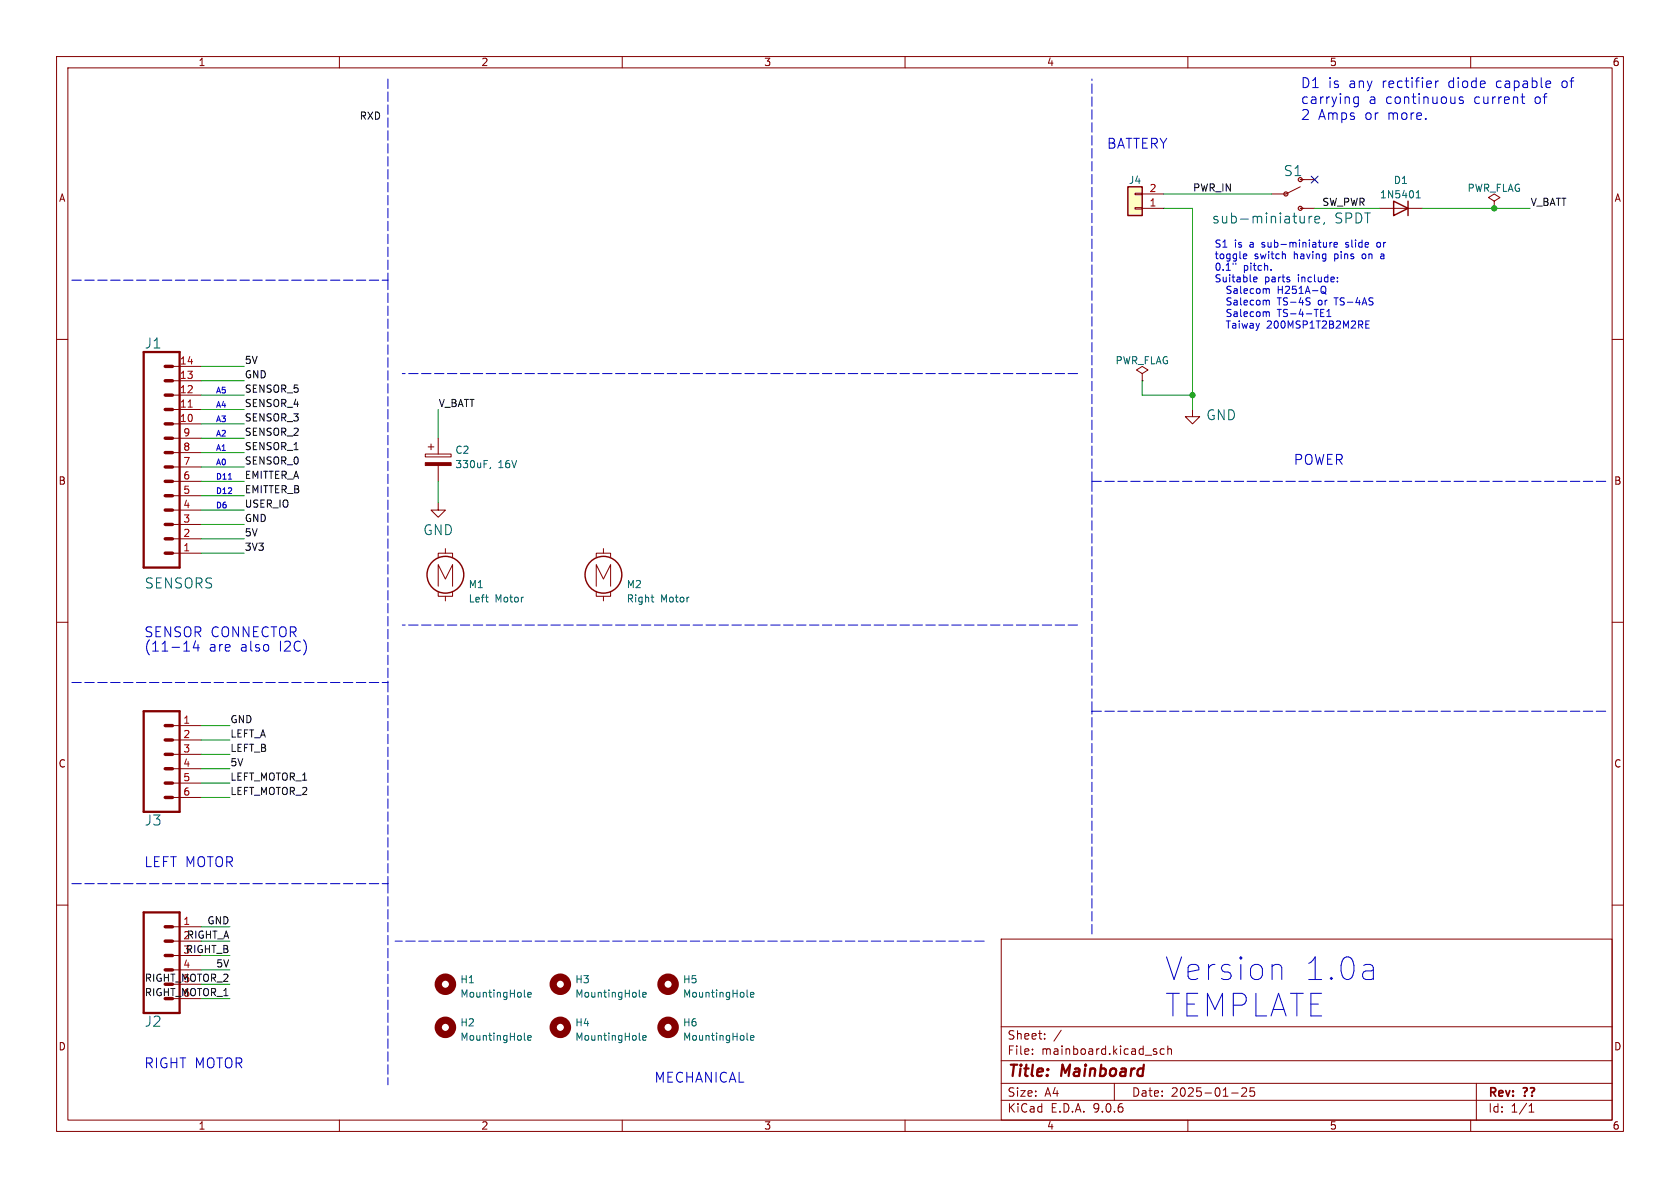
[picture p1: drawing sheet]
<svg xmlns="http://www.w3.org/2000/svg" width="297mm" height="210mm" viewBox="0 0 297 210" stroke-linecap="round" stroke-linejoin="round" font-family="sans-serif">
<g fill="none" stroke="#840000" stroke-width=".18">
<path d="M10 10h277v190h-277zM12 12h273v186h-273zM60 10v2M110 10v2M160 10v2M210 10v2M260 10v2M10 60h2M285 60h2M10 110h2M285 110h2M10 160h2"/>
<path d="M177 166h108v32h-108zM285 160h2M60 198v2M110 198v2M160 198v2M177 194.5h108M177 191.5h108M177 187.5h108M177 181.5h108M182.5 186.3v.1M182.5 185.5v.1M184.7 183.6v.1"/>
<path d="M184.7 182.8v.1M187.6 182.1l-1.3 2M197 191.5v3M204.3 185.4l.2 .1M204.3 185.9l.2 .2-.2 .3M205.8 185.5l-.4-.1-.3 .3v.4l.1 .2h.6M206.5 185.5l.2-.1 .3 .1 .1 .9M206.5 184.9v1.5M210 198v2M217.7 193.2h1.2M219.5 192.4l.6-.1 .2 .1 .1 .3-.9 1.1h.9M221.7 192.3h-.7v.7l.2-.1h.5l.1 .3-.1 .5-.2 .1-.5-.1"/>
<path d="M260 198v2M261 191.5v6.5M270.3 196.6h.9M270.3 195.5l.4-.4v1.5"/>
</g>
<circle cx="118.1" cy="181.6" r="1.27" fill="none" stroke="#840000" stroke-width="1.3"/>
<path d="M132.1 183.7l.2 .2M132.7 183.5l.6-.2-.1-.2-.3-.1-.2 .2v.6h.5" fill="none" stroke="#006464" stroke-width=".18"/>
<path d="M199.4 33h2.5v5.1h-2.5z" fill="#ffffc2"/>
<g fill="none" stroke="#840000" stroke-width=".25">
<path d="M199.4 33h2.5v5.1h-2.5zM246.4 35.6l2.5 1.2-2.5 1.3zM248.9 35.6v2.5"/>
<circle cx="78.7" cy="101.6" r="3.3"/>
<circle cx="106.7" cy="101.6" r="3.3"/>
</g>
<g fill="none" stroke="#840000" stroke-width=".18">
<path d="M200.7 36.7h1.2v.3h-1.2zM200.7 34.2h1.2v.2h-1.2zM201.9 36.8h3.8M201.9 34.3h3.8M229.9 36.8h2.5M229.9 33l-2.6 1.3h-2.5M229.9 31.8h2.5M243.8 36.8h7.7M264.2 35.6l1-.7-1-.6-1.1 .6 1.1 .7v1.2M264.2 36.8h.1M30.5 64.8h5.1M30.5 67.3h5.1"/>
<path d="M30.5 69.9h5.1M30.5 72.4h5.1M30.5 74.9h5.1M30.5 77.5h5.1M75.7 79h1M76.2 78.5v1M77.5 77.5v2.8M201.9 66l1-.6-1-.6-1 .6 1 .6v1.3M201.9 67.3h.1M210.8 72.4v1.3h1.3l-1.3 1.2-1.3-1.2h1.3M30.5 80h5.1M30.5 82.6h5.1"/>
<path d="M30.5 85.1h5.1M30.5 87.6h5.1M30.5 90.2h5.1M30.5 92.7h5.1M30.5 95.3h5.1M30.5 97.8h5.1M75.2 80.3h4.6v.5h-4.6zM77.5 98.6v-.8h2.5v.8M77.5 88.9v1.3h1.2l-1.2 1.2-1.3-1.2h1.3M77.5 82.3v2.8M78.7 97v.8M105.4 98.6v-.8h2.5v.8"/>
<path d="M106.7 97v.8M77.5 103.6v-3.8l1.2 2.6 1.3-2.6v3.8M77.5 104.6v.8h2.5v-.8M78.7 105.4v.8M105.4 103.6v-3.8l1.3 2.6 1.2-2.6v3.8M105.4 104.6v.8h2.5v-.8M106.7 105.4v.8M30.5 138.4h5.1M30.5 135.9h5.1M30.5 133.4h5.1M30.5 130.8h5.1M30.5 128.3h5.1"/>
<path d="M30.5 141h5.1M30.5 176.5h5.1M30.5 174h5.1M30.5 171.5h5.1M30.5 168.9h5.1M30.5 166.4h5.1M30.5 163.8h5.1"/>
</g>
<g fill="none" stroke="#006464" stroke-width=".18">
<path d="M230.6 38.2v1.2M230.6 39.3h-.1M231.4 38.2v1.2M231.9 38.2l-.3 .1-.2 .3M232.5 38.8l.8-.1-.1-.4-.5-.1-.2 .3v.8h.7M234.1 39.3l-.1 .4M250.4 35h.7M250.4 34.1l.3-.4v1.3M86.7 82.6l-.1 .3M85.8 105.6h.5M86.2 106.4h.1M115.1 105.6h.5"/>
<path d="M115.3 106.4h.3M92.7 176.1l.2 .2M93.3 175.8l.6-.1-.1-.2-.3-.1-.2 .2 .1 .6h.4M113 176.1l.2 .2M113.6 175.8l.6-.1v-.2l-.4-.1-.2 .2 .1 .6h.5M132.1 176.1l.2 .2M132.7 175.8l.6-.1-.1-.2-.3-.1-.2 .2v.6h.5M92.7 183.7l.2 .2M93.3 183.5l.6-.2-.1-.2-.3-.1-.2 .2 .1 .6h.4M113 183.7l.2 .2M113.6 183.5l.6-.2v-.2l-.4-.1-.2 .2 .1 .6h.5"/>
</g>
<path d="M25.4 62.2h6.3v38.1h-6.3zM25.4 125.7h6.3v17.8h-6.3zM25.4 161.3h6.3v17.8h-6.3z" fill="none" stroke="#840000" stroke-width=".41"/>
<g fill="none" stroke="#840000" stroke-width=".61">
<path d="M29.2 64.8h1.3M29.2 67.3h1.3M29.2 69.9h1.3M29.2 72.4h1.3M29.2 74.9h1.3M29.2 77.5h1.3M29.2 80h1.3M29.2 82.6h1.3M29.2 85.1h1.3M29.2 87.6h1.3M29.2 90.2h1.3M29.2 92.7h1.3"/>
<path d="M29.2 95.3h1.3M29.2 97.8h1.3M29.2 138.4h1.3M29.2 135.9h1.3M29.2 133.4h1.3M29.2 130.8h1.3M29.2 128.3h1.3M29.2 141h1.3M29.2 171.5h1.3M29.2 168.9h1.3M29.2 166.4h1.3M29.2 163.8h1.3"/>
</g>
<path d="M33.3 72h.7" fill="none" stroke="#a90000" stroke-width=".18"/>
<g fill="none" stroke="#840000" stroke-width="1.3">
<circle cx="78.7" cy="174" r="1.27"/>
<circle cx="99.1" cy="174" r="1.27"/>
<circle cx="118.1" cy="174" r="1.27"/>
<circle cx="78.7" cy="181.6" r="1.27"/>
<circle cx="99.1" cy="181.6" r="1.27"/>
</g>
<g fill="none" stroke="#840000" stroke-width=".2">
<circle cx="227.3" cy="34.3" r=".36"/>
<circle cx="229.9" cy="36.8" r=".36"/>
</g>
<path d="M75.2 81.8h4.6v.5h-4.6z" fill="#840000" stroke="#840000" stroke-width=".18"/>
<g fill="none" stroke="#0000c2" stroke-width=".18" stroke-dasharray="1.7 .6">
<path d="M68.6 14v35.5M12.7 49.5h55.9M68.6 49.5v71.2M190.5 66h-119.4M193 85.1v-71.1M193 85.1h91.5M190.5 110.5h-119.4M12.7 120.7h55.9M68.6 120.7v35.5M193 125.7v-40.6M193 125.7h91.5M12.7 156.2h55.9"/>
<path d="M68.6 156.2v35.6M174 166.4h-104.2M193 165.1v-39.4"/>
</g>
<g fill="none" stroke="#009600" stroke-width=".18">
<path d="M205.7 36.8h5.1v35.6M205.7 34.3h19.1M232.4 36.8h11.4M251.5 36.8h19M35.6 64.8h7.6M35.6 69.9h7.6M35.6 67.3h7.6M35.6 72.4h7.6M35.6 74.9h7.6M35.6 77.5h7.6M77.5 72.4v5.1M201.9 67.3v2.6h8.9"/>
<path d="M35.6 92.7h7.6M35.6 97.8h7.6M35.6 95.3h7.6M35.6 87.6h7.6M35.6 82.6h7.6M35.6 90.2h7.6M35.6 80h7.6M35.6 85.1h7.6M77.5 85.1v3.8M35.6 130.8h5M35.6 128.3h5M35.6 135.9h5"/>
<path d="M35.6 133.4h5M35.6 138.4h5M35.6 141h5M35.6 163.8h5M35.6 166.4h5M35.6 168.9h5M35.6 171.5h5M35.6 176.5h5M35.6 174h5"/>
</g>
<path d="M231.8 31.1l1.2 1.3M233 31.1l-1.2 1.3" fill="none" stroke="#000084" stroke-width=".18"/>
<g fill="none" stroke="#0000c2" stroke-width=".18">
<path d="M240.1 17.1v1.5l-.1 .2M240.1 17.2l-.5-.1-.3 .4v.5l.2 .2h.6M253.8 14.3v1.2M254.3 14.3l-.3 .1-.2 .2M258.6 17.2l-.4-.1-.2 .3 .1 .2 .5 .2v.4h-.6M268.9 17.1h.7M269.1 16.6v1.5l.1 .1 .4 .1M273.9 14.3l.2 .1v.3l-.8 .2M274.1 15.4l-.2 .1M220 44.9l.4 .1v.2l-.6 .1M220.4 45.7h-.4M221.6 49.4l.6-.1v-.3h-.4l-.2 .2 .1 .6h.5"/>
<path d="M224.3 51.1l.1 .8M224.3 53.1l.1 .8M224.3 55.2l.1 .8M224.7 47.7v.1M227.1 44.9l.1 .2v.6M228 49.5v.3M234 51.6l.4 .4M234.1 50.6l.1 .1a.81 .81 0 0 1-.1 1.2M234.6 56h.7M234.6 55.1l.3-.4v1.3M235.1 42.8v.9M235.5 42.8l-.4 .3"/>
<path d="M235.8 52.6h.8M235.8 43.3l.6-.1v-.3l-.4-.1-.2 .2 .1 .6h.5M236.4 49v.2M236.4 49.7v.1M241.5 57.3h.4M241.5 58h.6M241.5 56.7h.6M243.5 42.9l-.1 .2 .1 .5M244.2 44.9l-.1 .1M244.2 45.3l-.1 .1 .1 .3M40.4 84.7h.6M32.5 115.1h1"/>
<path d="M34.6 113.3l-.4 1.2h1.1M35 113.9v1.2M226 170.5l.4 .2 .2 .4v2.1"/>
</g>
<g fill="#009600" stroke="#009600" stroke-width=".18">
<circle cx="210.8" cy="69.9" r=".46"/>
<circle cx="264.2" cy="36.8" r=".46"/>
</g>
<g font-size="5.6" fill="#0000c2">
<text x="205.7" y="173.7">Version</text>
<text x="230.2" y="173.7">1.0a</text>
<text x="205.7" y="180.1">TEMPLATE</text>
</g>
<g font-size="2.8" fill="#840000">
<text x="178" y="190.9">Title:</text>
<text x="187.7" y="190.9">Mainboard</text>
</g>
<g font-size="2.5" fill="#006464">
<text x="226.9" y="31.3">S1</text>
<text x="214.2" y="39.7">sub-miniature,</text>
<text x="235.9" y="39.7">SPDT</text>
<text x="25.5" y="61.8">J1</text>
<text x="25.5" y="104.2">SENSORS</text>
<text x="25.5" y="146.2">J3</text>
<text x="25.5" y="181.7">J2</text>
</g>
<g font-size="2.4" fill="#0000c2">
<text x="229.9" y="15.7">D1</text>
<text x="234.7" y="15.7">is</text>
<text x="238.4" y="15.7">any</text>
<text x="244.4" y="15.7">rectifier</text>
<text x="256.1" y="15.7">diode</text>
<text x="264.7" y="15.7">capable</text>
<text x="276.3" y="15.7">of</text>
<text x="229.9" y="18.5">carrying</text>
<text x="229.9" y="21.3">2</text>
<text x="233" y="21.3">Amps</text>
<text x="241.3" y="21.3">or</text>
<text x="241.9" y="18.5">a continuous</text>
<text x="245.4" y="21.3">more.</text>
<text x="260.6" y="18.5">current</text>
<text x="271.4" y="18.5">of</text>
<text x="195.6" y="26.4">BATTERY</text>
<text x="228.6" y="82.3">POWER</text>
<text x="25.4" y="112.8">SENSOR CONNECTOR</text>
<text x="25.4" y="115.3">(11-14</text>
<text x="36.8" y="115.3">are</text>
<text x="42.4" y="115.3">also</text>
<text x="49.4" y="115.3">I2C)</text>
<text x="25.4" y="153.4">LEFT MOTOR</text>
<text x="25.4" y="189">RIGHT MOTOR</text>
<text x="115.6" y="191.5">MECHANICAL</text>
</g>
<g font-size="2.4" fill="#006464">
<text x="213.2" y="74.5">GND</text>
<text x="74.7" y="94.8">GND</text>
</g>
<g font-size="2.1" fill="#840000">
<text x="178" y="184">Sheet:</text>
<text x="178" y="186.7">File:</text>
<text x="184.1" y="186.7">mainboard.kicad_sch</text>
<text x="178" y="196.9">KiCad</text>
<text x="178" y="194.1">Size:</text>
<text x="184.7" y="194.1">A4</text>
<text x="185.7" y="196.9">E.D.A.</text>
<text x="193.3" y="196.9">9.0.6</text>
<text x="200" y="194.1">Date:</text>
<text x="207" y="194.1">2025-01-25</text>
<text x="263" y="194.3">Rev:</text>
<text x="263" y="196.9">Id:</text>
<text x="267.1" y="196.9">1/1</text>
<text x="269.4" y="194.3">??</text>
</g>
<g font-size="1.8" fill="#840000">
<text x="35" y="11.9">1</text>
<text x="85" y="11.9">2</text>
<text x="135" y="11.9">3</text>
<text x="185" y="11.9">4</text>
<text x="235" y="11.9">5</text>
<text x="285" y="11.9">6</text>
<text x="10.3" y="35.9">A</text>
<text x="285.3" y="35.9">A</text>
<text x="10.3" y="85.9">B</text>
<text x="285.3" y="85.9">B</text>
<text x="10.3" y="135.9">C</text>
<text x="285.3" y="135.9">C</text>
<text x="10.3" y="185.9">D</text>
<text x="285.3" y="185.9">D</text>
<text x="35" y="199.9">1</text>
<text x="85" y="199.9">2</text>
<text x="135" y="199.9">3</text>
<text x="185" y="199.9">4</text>
<text x="235" y="199.9">5</text>
<text x="285" y="199.9">6</text>
</g>
<g font-size="1.8" fill="#0f0f0f">
<text x="63.5" y="21.2">RXD</text>
<text x="210.8" y="33.9">PWR_IN</text>
<text x="233.7" y="36.5">SW_PWR</text>
<text x="270.5" y="36.5">V_BATT</text>
<text x="43.2" y="64.4">5V</text>
<text x="43.2" y="69.5">SENSOR_5</text>
<text x="43.2" y="67">GND</text>
<text x="43.2" y="77.1">SENSOR_2</text>
<text x="43.2" y="72">SENSOR_4</text>
<text x="43.2" y="74.6">SENSOR_3</text>
<text x="77.5" y="72">V_BATT</text>
<text x="43.2" y="79.7">SENSOR_1</text>
<text x="43.2" y="82.2">SENSOR_0</text>
<text x="43.2" y="87.3">EMITTER_B</text>
<text x="43.2" y="89.8">USER_IO</text>
<text x="43.2" y="84.7">EMITTER_A</text>
<text x="43.2" y="92.4">GND</text>
<text x="43.2" y="94.9">5V</text>
<text x="43.2" y="97.4">3V3</text>
<text x="40.6" y="127.9">GND</text>
<text x="40.6" y="130.5">LEFT_A</text>
<text x="40.6" y="133">LEFT_B</text>
<text x="40.6" y="135.5">5V</text>
<text x="40.6" y="140.6">LEFT_MOTOR_2</text>
<text x="40.6" y="138.1">LEFT_MOTOR_1</text>
<text x="32.3" y="166.1">2RIGHT_A</text>
<text x="36.6" y="163.5">GND</text>
<text x="25.5" y="173.6">RIGHT_MOTOR_2</text>
<text x="32.3" y="173.7">5</text>
<text x="32.3" y="168.7">3RIGHT_B</text>
<text x="38.1" y="171.1">5V</text>
<text x="25.5" y="176.2">RIGHT_MOTOR_1</text>
<text x="32.3" y="176.3">6</text>
</g>
<g font-size="1.8" fill="#006464">
<text x="199.5" y="32.7">J4</text>
<text x="243.9" y="35.3">1N5401</text>
<text x="246.3" y="32.7">D1</text>
<text x="259.3" y="34.1">PWR_FLAG</text>
<text x="197.1" y="64.6">PWR_FLAG</text>
<text x="80.4" y="80.4">C2</text>
<text x="80.4" y="83">330uF,</text>
<text x="88" y="83">16V</text>
<text x="82.8" y="104.2">M1</text>
<text x="82.8" y="106.7">Left</text>
<text x="87.5" y="106.7">Motor</text>
<text x="110.7" y="104.2">M2</text>
<text x="110.7" y="106.7">Right</text>
<text x="116.8" y="106.7">Motor</text>
<text x="81.3" y="174">H1</text>
<text x="81.3" y="176.6">MountingHole</text>
<text x="101.6" y="174">H3</text>
<text x="101.6" y="176.6">MountingHole</text>
<text x="120.7" y="174">H5</text>
<text x="120.7" y="176.6">MountingHole</text>
<text x="81.3" y="181.6">H2</text>
<text x="81.3" y="184.2">MountingHole</text>
<text x="101.6" y="181.6">H4</text>
<text x="101.6" y="184.2">MountingHole</text>
<text x="120.7" y="181.6">H6</text>
<text x="120.7" y="184.2">MountingHole</text>
</g>
<g font-size="1.8" fill="#a90000">
<text x="203.1" y="34">2</text>
<text x="203.1" y="36.6">1</text>
<text x="31.7" y="64.5">14</text>
<text x="31.7" y="67.1">13</text>
<text x="31.7" y="69.6">12</text>
<text x="31.7" y="72.1">11</text>
<text x="31.7" y="74.7">10</text>
<text x="32.3" y="77.2">9</text>
<text x="32.3" y="79.8">8</text>
<text x="32.3" y="82.3">7</text>
<text x="32.3" y="84.8">6</text>
<text x="32.3" y="87.4">5</text>
<text x="32.3" y="89.9">4</text>
<text x="32.3" y="92.5">3</text>
<text x="32.3" y="95">2</text>
<text x="32.3" y="97.5">1</text>
<text x="32.3" y="130.6">2</text>
<text x="32.3" y="128">1</text>
<text x="32.3" y="135.6">4</text>
<text x="32.3" y="133.1">3</text>
<text x="32.3" y="140.7">6</text>
<text x="32.3" y="138.2">5</text>
<text x="32.3" y="163.6">1</text>
<text x="32.3" y="171.2">4</text>
</g>
<g font-size="1.8" fill="#0000c2">
<text x="214.6" y="43.9">S1</text>
<text x="214.6" y="45.9">toggle</text>
<text x="214.6" y="47.9">0.1&quot;</text>
<text x="218.2" y="43.9">is</text>
<text x="219.8" y="47.9">pitch.</text>
<text x="221" y="43.9">a</text>
<text x="221.7" y="45.9">switch</text>
<text x="223.3" y="43.9">sub-miniature</text>
<text x="228.8" y="45.9">having</text>
<text x="236.2" y="45.9">pins</text>
<text x="238.4" y="43.9">slide</text>
<text x="241.3" y="45.9">on</text>
<text x="244.1" y="43.9">or</text>
<text x="244.7" y="45.9">a</text>
<text x="214.6" y="50">Suitable</text>
<text x="217" y="52">Salecom</text>
<text x="223.5" y="50">parts</text>
<text x="226.2" y="52">H251A-Q</text>
<text x="229.6" y="50">include:</text>
<text x="217" y="54.1">Salecom</text>
<text x="217" y="56.1">Salecom</text>
<text x="217" y="58.2">Taiway</text>
<text x="224.3" y="58.2">200MSP1T2B2M2RE</text>
<text x="226.2" y="54.1">TS-4S</text>
<text x="226.2" y="56.1">TS-4-TE1</text>
<text x="233.5" y="54.1">or</text>
<text x="236.6" y="54.1">TS-4AS</text>
</g>
<g font-size="1.4" fill="#0000c2">
<text x="38.1" y="69.6">A5</text>
<text x="38.1" y="77.2">A2</text>
<text x="38.1" y="72.1">A4</text>
<text x="38.1" y="74.7">A3</text>
<text x="38.1" y="79.8">A1</text>
<text x="38.1" y="82.3">A0</text>
<text x="38.1" y="84.8">D11</text>
<text x="38.1" y="89.9">D6</text>
<text x="38.1" y="87.4">D12</text>
</g>
</svg>
